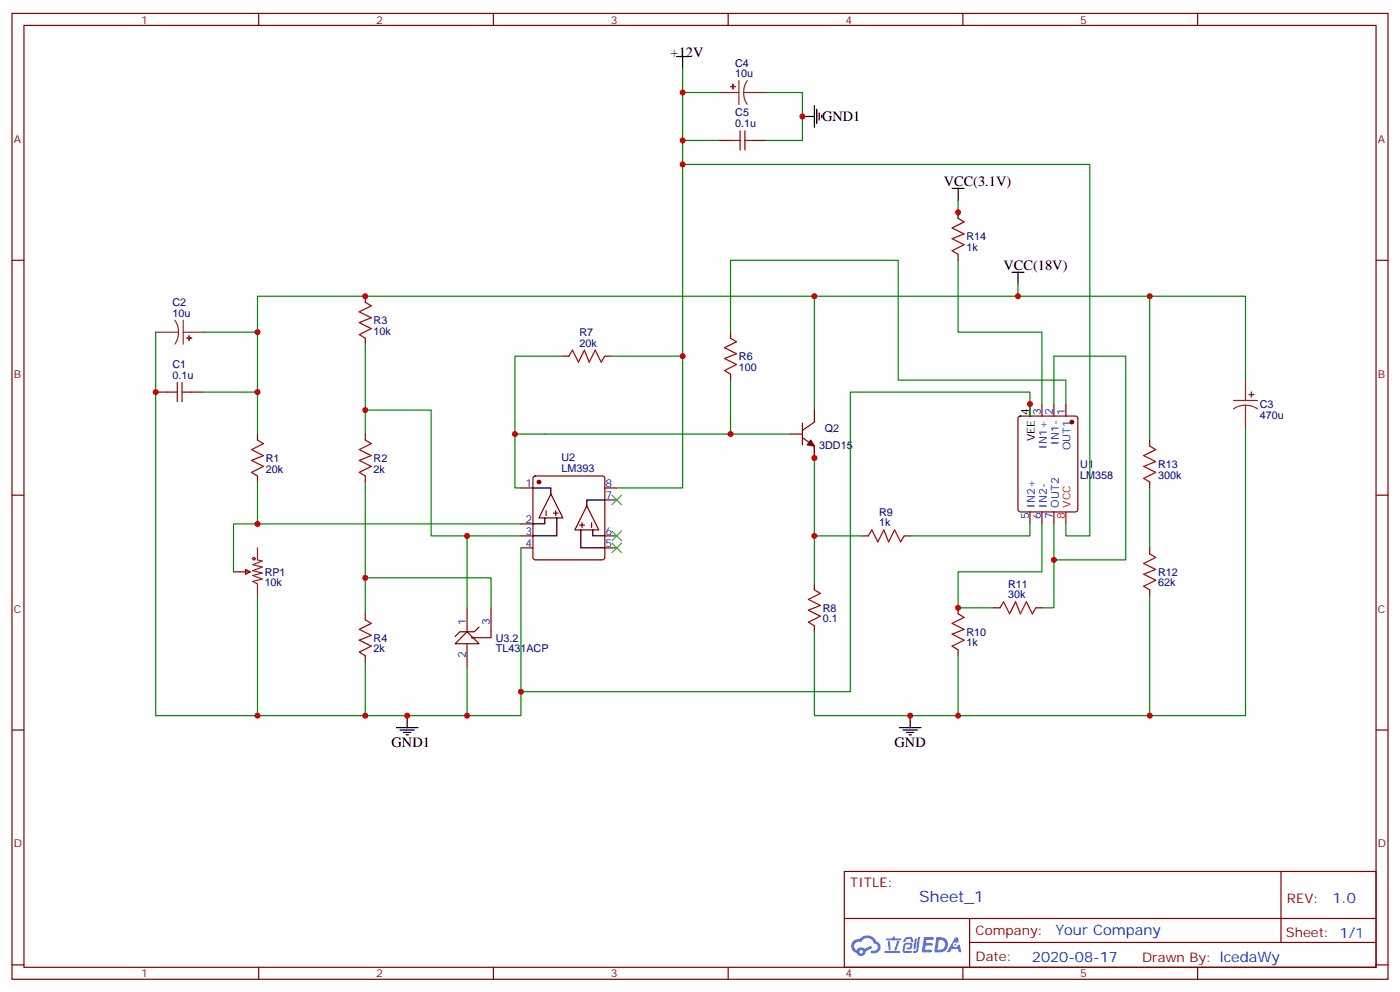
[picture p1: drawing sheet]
<svg xmlns="http://www.w3.org/2000/svg" width="412mm" height="292mm" viewBox="0 0 412 292" stroke-linecap="round" stroke-linejoin="round" font-family="sans-serif">
<g fill="none" stroke="#870000" stroke-width=".35">
<path d="M3.5 4h405.4v284.3h-405.4zM7.1 7.5h398.2v277.3h-398.2zM76.2 4v3.5M145.3 4v3.5M214.5 4v3.5M283.6 4v3.5M352.8 4v3.5M3.5 76.6h3.6M405.3 76.6h3.6M3.5 145.8h3.6M405.3 145.8h3.6M3.5 214.9h3.6"/>
<path d="M405.3 214.9h3.6M248.7 256.5h156.6v28.3h-156.6zM377.3 256.6v20.8M248.7 270.4h156.5M285.6 277.4h119.6M285.6 270.4v14.1M3.5 284.1h3.6M76.2 284.8v3.5M145.3 284.8v3.5M214.5 284.8v3.5M283.6 284.8v3.5M352.8 284.8v3.5"/>
<path d="M405.3 284.1h3.6"/>
</g>
<g fill="#5487ff">
<path d="M272.1 275.9h2.6l.3 .2-.1 .5-2 .1-.1 .9h1.6l.4 .4-.4 .4h-1.7l-.2 1.2h1.8l.3 .4-.2 .3-2.9 .1z"/>
<path d="M281.4 275.9h.7l.4 1.4-.7 .3a.74 .74 0 0 0-1.1 .3 .74 .74 0 0 0 .5 1 .74 .74 0 0 0 .9-.7l.5-.2 .7 2.3h-.9l-.2-.9h-1.9l-.5 .9h-.9z"/>
<path d="M269.5 276.3h.6l-.4 3a.31 .31 0 0 1-.3 .2 .31 .31 0 0 1-.3-.3z"/>
<path d="M270.4 275.8h.6l-.5 4a.89 .89 0 0 1-.7 .7 .89 .89 0 0 1-.9-.3l1-.4z"/>
<path d="M266.8 276l.6-.2 1.2 .1 .5 1.3-.6 .1-.4-.9-1 .1a.95 .95 0 0 1-1 .8l-.1-.2z"/>
<path d="M266.4 277.7l1.8-.2a1.04 1.04 0 0 1 .6 1.1 1.04 1.04 0 0 1-.8 .9h-.7a.29 .29 0 0 1-.3-.3 .29 .29 0 0 1 .3-.3h.7l.2-.8-1.4 .1-.4 1.7h1.9a.29 .29 0 0 1 .3 .4 .29 .29 0 0 1-.3 .2h-2l-.4-.3 .2-2z"/>
<path d="M260.5 279.9h4.4a.3 .3 0 0 1 .3 .4 .3 .3 0 0 1-.3 .2h-4.3z"/>
<path d="M264.3 277h.6l-.5 1.7a1.02 1.02 0 0 1-.7 1.1l-.2-.3z"/>
<path d="M261.5 277.1h.6l.3 2.3-.3 .4-.3-.3z"/>
<path d="M261.1 276.2h1.9l.2-.5h.5l-.1 .5h1.5a.29 .29 0 0 1 .3 .3 .29 .29 0 0 1-.3 .3h-3.9z"/>
<path d="M275.8 275.9l-.6 4.5h1.4a2.27 2.27 0 0 0 2.7-2.3 2.27 2.27 0 0 0-2.7-2.2zM276.6 276.7a1.5 1.5 0 0 1 1.8 1.5 1.5 1.5 0 0 1-1.9 1.4h-.3z"/>
<path d="M251.4 277a2.09 2.09 0 0 0 1 3.6 1.37 1.37 0 0 0 1.5 .8 1.37 1.37 0 0 0 1.1-1.4l2-.9-.5-.7-1.8 .9a1.4 1.4 0 0 0-2.3 .4 1.32 1.32 0 0 1-.6-1.8 1.32 1.32 0 0 1 1.9-.5 2.02 2.02 0 0 1 2-1.2 2.02 2.02 0 0 1 1.8 1.6 1.09 1.09 0 0 1 1.1 1.3 1.09 1.09 0 0 1-1.6 .7 .41 .41 0 0 0-.5 .4 .41 .41 0 0 0 .4 .4 1.89 1.89 0 0 0 2.4-1.1 1.89 1.89 0 0 0-1.2-2.4 2.98 2.98 0 0 0-5-.7l-1 .2zM253.2 280.2a.52 .52 0 0 1 1 0 .52 .52 0 0 1-1 0z"/>
<circle cx="281.4" cy="278.2" r=".28"/>
</g>
<g fill="none" stroke="#a10000" stroke-width=".35">
<path d="M107.6 89l1.8 1-3.6 1.8 3.6 1.8-3.6 1.4 3.6 1.7-3.6 1.8 1.8 1.1M49.4 115.4h2.8M52.2 112.6v5.7M53.6 115.4h2.8M53.6 112.6v5.7M75.8 129.5l1.8 1.1-3.5 1.8 3.5 1.7-3.5 1.4 3.5 1.8-3.5 1.8 1.7 1M107.6 129.5l1.8 1.1-3.6 1.8 3.6 1.7-3.6 1.4 3.6 1.8-3.6 1.8 1.8 1M107.6 182.5l1.8 1-3.6 1.8 3.6 1.7-3.6 1.5 3.6 1.7-3.6 1.8 1.8 1"/>
<circle cx="74.8" cy="164.5" r=".35"/>
</g>
<g fill="none" stroke="#870000" stroke-width=".35">
<path d="M107.6 87.2v1.8M107.6 99.6v1.7M45.9 115.4h3.5M56.4 115.4h3.6M306.9 119v3.5M310.4 119v3.5M314 119v3.5M75.8 127.8v1.7M107.6 127.8v1.7M300.1 122.7l.5-.2h16.2l.6 .4 .1 27.1-.5 .7h-16.4l-.7-.5v-27zM75.8 140.1v1.8M107.6 140.1v1.8"/>
<path d="M153.5 143.7h3.5M153.5 154.2h3.5M153.5 157.8h3.5M157.2 140.3l.5-.2h19.7l.5 .2 .3 .5v23.3l-.3 .5-.5 .2h-19.7l-.5-.2-.2-.5v-23.3zM178.2 143.7h3.5M178.2 157.8h3.5M178.2 147.2h3.5M303.4 150.7v3.5M306.9 150.7v3.5M310.4 150.7v3.5M68.8 168.3h4.9M72.3 167.6l1.4 .7-1.4 .8z"/>
<path d="M153.5 161.3h3.5M178.2 161.3h3.5M107.6 180.7v1.8M107.6 193v1.8"/>
</g>
<path d="M75.8 161.3v3.5l1.5 .4-2.9 1 2.9 .7-2.9 1.1 2.9 .7-2.9 .7 2.9 1.1-2.9 .7 1.4 .7v3.5" fill="none" stroke="#8c2424" stroke-width=".35"/>
<g fill="#870000" stroke="#870000" stroke-width=".35">
<circle cx="315.7" cy="124.2" r=".53"/>
<circle cx="158.7" cy="141.9" r=".53"/>
</g>
<path d="M303.4 119v3.5M157 143.7h5.3v1.7M160.5 152.5v1.7h-3.5M164 152.5v5.3h-7M171.1 156v5.3h7.1M174.6 156v1.8h3.6M178.2 147.2h-5.3v1.7" fill="none" stroke="#000" stroke-width=".35"/>
<path d="M314 150.7v3.5" fill="none" stroke="#f00" stroke-width=".35"/>
<path d="M160.9 150.4v1.4M162.3 145.4l3.5 7.1h-7.1zM163 151.1h1.4M163.7 150.4v1.4M170.7 154.6h1.5M171.4 153.9v1.4M172.9 148.9l3.5 7.1h-7.1zM174.3 153.9v1.4" fill="none" stroke="#600" stroke-width=".35"/>
<path d="M134.1 189.5l3.5-3.5 3.5 3.5z" fill="#fff" stroke="#870000" stroke-width=".35"/>
<g fill="none" stroke="#870000" stroke-width=".35">
<path d="M211.7 41.3h3.5M222.2 41.3h3.6M282.2 62.5v1.8M282.2 74.9v1.7M215.2 97.8v1.8M165.8 104.8h1.8M178.2 104.8h1.7M215.2 110.1v1.8M232.8 127.8h3.6M236.4 128.8l3.5 2.5v3.5M236.4 124.6v6.4M239.9 120.7v3.5l-3.5 2.5"/>
<path d="M338.7 129.5v1.8M254 157.8h1.8M266.3 157.8h1.8M338.7 141.9v1.8M137.6 178.9v7.1M144.6 178.9v8.8h-5.6h.3M239.9 171.9v1.7M282.2 178.9v1.8M292.8 178.9h1.8M305.2 178.9h1.7M338.7 161.3v1.8M338.7 173.6v1.8"/>
<path d="M137.6 189.5v7.1M141.1 184.6l-1.4 1.4h-4.2l-1.4 1.4M239.9 184.2v1.8M282.2 191.3v1.7"/>
</g>
<g fill="none" stroke="#008700" stroke-width=".35">
<path d="M201.1 20.2v123.5h-19.4M201.1 27.2h10.6M225.8 27.2h10.6v14.1h-10.6M201.1 48.4h119.9v109.4h-7v-3.6M201.1 41.3h10.6M282.2 59v5.3M282.2 76.6v21.2h24.7v21.2M45.9 97.8v112.9h61.7v-15.9M60 97.8h15.8v30M75.8 97.8v-10.6h164.1v33.5M215.2 97.8v-21.2h49.4v35.3h49.4v7.1M239.9 87.2h98.8v42.3"/>
<path d="M299.9 83.7v3.5M338.7 87.2h28.2v24.7M60 115.4h15.8M107.6 101.3v26.5M165.8 104.8h-14.1v23M179.9 104.8h21.2M215.2 111.9v15.9M310.4 119v-14.2h21.2v60h-21.2M107.6 120.7h19.4v37.1h26.5M232.8 127.8h-81.1v15.9h1.8M239.9 131.3v40.6M303.4 122.5v-7.1h-52.9v88.2h-97"/>
<path d="M366.9 126v84.7h-127v-24.7M75.8 141.9v12.3h77.7M75.8 154.2h-7v14.1M107.6 141.9v38.8M137.6 157.8v21.1M239.9 157.8h14.1M303.4 154.2v3.6h-35.3M306.9 154.2v14.1h-24.7v10.6h10.6M310.4 154.2v24.7h-3.5M338.7 143.7v17.6M75.8 175.4v35.3M107.6 170.1h37v8.8"/>
<path d="M153.5 161.3v49.4h-15.9M338.7 175.4v35.3M137.6 196.6v14.1h-30M282.2 193v17.7"/>
</g>
<g fill="none" stroke="#a10000" stroke-width=".35">
<path d="M218 38.5v5.7M219.4 38.5v5.7M215.2 41.3h2.8M219.4 41.3h2.8M282.2 64.3l1.8 1-3.5 1.8 3.5 1.8-3.5 1.4 3.5 1.7-3.5 1.8 1.7 1.1M215.2 99.6l1.8 1-3.6 1.8 3.6 1.7-3.6 1.5 3.6 1.7-3.6 1.8 1.8 1M167.6 104.8l1-1.7 1.8 3.5 1.8-3.5 1.4 3.5 1.7-3.5 1.8 3.5 1.1-1.8M338.7 131.3l1.7 1.1-3.5 1.7 3.5 1.8-3.5 1.4 3.5 1.8-3.5 1.7 1.8 1.1M255.8 157.8l1-1.8 1.8 3.5 1.7-3.5 1.5 3.5 1.7-3.5 1.8 3.5 1-1.7M239.9 173.6l1.8 1.1-3.6 1.8 3.6 1.7-3.6 1.4 3.6 1.8-3.6 1.8 1.8 1M294.6 178.9l1-1.7 1.8 3.5 1.8-3.5 1.4 3.5 1.7-3.5 1.8 3.5 1.1-1.8M338.7 163.1l1.7 1-3.5 1.8 3.5 1.7-3.5 1.5 3.5 1.7-3.5 1.8 1.8 1"/>
<path d="M282.2 180.7l1.8 1.1-3.5 1.7 3.5 1.8-3.5 1.4 3.5 1.8-3.5 1.7 1.7 1.1"/>
</g>
<g fill="none" stroke="#000" stroke-width=".35">
<path d="M199.3 16.7h3.5M201.1 16.7v3.5M236.4 34.3h3.5M239.9 31.1v6.4M240.6 32.2v4.2M241.3 33.2v2.1M242 33.9v.7M280.5 55.5h3.5M282.2 55.5v3.5M298.1 80.2h3.5M299.9 80.2v3.5M116.8 214.2h6.3"/>
<path d="M117.8 214.9h4.3M118.9 215.6h2.1M119.6 216.3h.7M119.9 210.7v3.5M264.9 214.2h6.4M266 214.9h4.2M267.1 215.6h2.1M267.8 216.3h.7M268.1 210.7v3.5"/>
</g>
<g fill="none" stroke="#8c2424" stroke-width=".35">
<path d="M211.7 27.2h6M217.7 23.7v7.1M219.1 27.2l.2 1.9 .8 1.7M219.1 27.2h6.7M220.1 23.7l-.8 1.7-.2 1.8M45.9 97.8h6.7M51.5 94.3l.8 1.6 .3 1.9M52.6 97.8l-.3 1.8-.8 1.7M54 97.8h6M54 94.3v7M363.4 117.9h7M366.9 119.3l-1.9 .2-1.6 .9"/>
<path d="M366.9 119.3l1.8 .2 1.7 .9M366.9 111.9v6M366.9 119.3v6.7"/>
</g>
<g fill="#8c2424" stroke="#8c2424" stroke-width=".35">
<path d="M367.9 116.1l1.5 .1z"/>
<path d="M368.6 115.4l.1 1.4z"/>
<path d="M55.7 98.8v1.5z"/>
<path d="M55 99.5l1.4 .1z"/>
<path d="M215.9 24.8v1.4z"/>
<path d="M215.2 25.5h1.4z"/>
</g>
<path d="M180.3 159.9l2.8 2.8M180.3 156.4l2.8 2.8M180.3 145.8l2.8 2.8M183.1 159.9l-2.8 2.8M183.1 156.4l-2.8 2.8M183.1 145.8l-2.8 2.8" fill="none" stroke="#3c3" stroke-width=".35"/>
<path d="M238.8 129.5l1.1 1.8-2.1-.3z" fill="#870000" stroke="#870000" stroke-width=".35"/>
<g fill="#c00">
<circle cx="201.1" cy="41.3" r=".88"/>
<circle cx="201.1" cy="48.4" r=".88"/>
<circle cx="215.2" cy="127.8" r=".88"/>
<circle cx="239.9" cy="134.8" r=".88"/>
<circle cx="201.1" cy="104.8" r=".88"/>
<circle cx="75.8" cy="154.2" r=".88"/>
<circle cx="338.7" cy="210.7" r=".88"/>
<circle cx="239.9" cy="87.2" r=".88"/>
<circle cx="107.6" cy="87.2" r=".88"/>
<circle cx="75.8" cy="97.8" r=".88"/>
<circle cx="268.1" cy="210.7" r=".88"/>
<circle cx="107.6" cy="210.7" r=".88"/>
<circle cx="137.6" cy="157.8" r=".88"/>
<circle cx="75.8" cy="210.7" r=".88"/>
<circle cx="45.9" cy="115.4" r=".88"/>
<circle cx="75.8" cy="115.4" r=".88"/>
<circle cx="107.6" cy="120.7" r=".88"/>
<circle cx="107.6" cy="170.1" r=".88"/>
<circle cx="137.6" cy="210.7" r=".88"/>
<circle cx="239.9" cy="157.8" r=".88"/>
<circle cx="282.2" cy="178.9" r=".88"/>
<circle cx="282.2" cy="210.7" r=".88"/>
<circle cx="119.9" cy="210.7" r=".88"/>
<circle cx="338.7" cy="87.2" r=".88"/>
<circle cx="299.9" cy="87.2" r=".88"/>
<circle cx="310.4" cy="164.8" r=".88"/>
<circle cx="282.2" cy="62.5" r=".88"/>
<circle cx="151.7" cy="127.8" r=".88"/>
<circle cx="201.1" cy="27.2" r=".88"/>
<circle cx="236.4" cy="34.3" r=".88"/>
<circle cx="153.5" cy="203.6" r=".88"/>
<circle cx="303.4" cy="119" r=".88"/>
</g>
<text font-size="4.6" fill="#00f" x="270.8" y="265.6">Sheet_1</text>
<g font-size="4.2">
<text x="197.6" y="16.7">+12V</text>
<text x="242.2" y="35.7">GND1</text>
<text x="278" y="54.8">VCC(3.1V)</text>
<text x="295.6" y="79.4">VCC(18V)</text>
<text x="115.4" y="219.9">GND1</text>
<text x="263.5" y="219.9">GND</text>
</g>
<g font-size="4.2" fill="#00f">
<text x="392.5" y="265.8">1.0</text>
<text x="310.9" y="275.4">Your Company</text>
<text x="304" y="283.2">2020-08-17</text>
</g>
<g font-size="3.9" fill="#800">
<text x="250.5" y="261.1">TITLE:</text>
<text x="379.1" y="265.8">REV:</text>
<text x="287.4" y="275.3">Company:</text>
<text x="378.7" y="275.9">Sheet: 1/1</text>
<text x="287.4" y="283">Date:</text>
<text x="336.4" y="283.1">Drawn By: lcedaWy</text>
</g>
<g font-size="3.2" fill="#800">
<text x="41.6" y="6.9">1</text>
<text x="110.8" y="6.9">2</text>
<text x="179.9" y="6.9">3</text>
<text x="249.1" y="6.9">4</text>
<text x="318.2" y="6.9">5</text>
<text x="4.1" y="42.1">A</text>
<text x="405.9" y="42.1">A</text>
<text x="4.1" y="111.2">B</text>
<text x="405.9" y="111.2">B</text>
<text x="4.1" y="180.3">C</text>
<text x="405.9" y="180.3">C</text>
<text x="4.1" y="249.5">D</text>
<text x="405.9" y="249.5">D</text>
<text x="41.6" y="287.8">1</text>
<text x="110.8" y="287.8">2</text>
<text x="179.9" y="287.8">3</text>
<text x="249.1" y="287.8">4</text>
<text x="318.2" y="287.8">5</text>
</g>
<g font-size="3.2" fill="#000080">
<text x="216.5" y="22.6">10u</text>
<text x="216.5" y="19.6">C4</text>
<text x="216.6" y="34.2">C5</text>
<text x="216.6" y="37.5">0.1u</text>
<text x="284.7" y="70.8">R14</text>
<text x="284.7" y="73.9">1k</text>
<text x="50.8" y="93.2">10u</text>
<text x="50.8" y="90.1">C2</text>
<text x="110.1" y="95.5">R3</text>
<text x="110.1" y="98.6">10k</text>
<text x="170.7" y="99">R7</text>
<text x="170.7" y="102">20k</text>
<text x="217.7" y="106.1">R6</text>
<text x="50.8" y="111.5">0.1u</text>
<text x="50.8" y="108.3">C1</text>
<text x="217.7" y="109.1">100</text>
<text x="371.1" y="123.2">470u</text>
<text x="371.1" y="120.2">C3</text>
<text x="243" y="127.2">Q2</text>
<text x="78.3" y="136.1">R1</text>
<text x="110.1" y="136.1">R2</text>
<text x="165.4" y="135.8">U2</text>
<text x="241.3" y="132.1">3DD15</text>
<text x="318.2" y="137.7">U1</text>
<text x="341.1" y="137.8">R13</text>
<text x="78.3" y="139.1">20k</text>
<text x="110.1" y="139.1">2k</text>
<text x="165.4" y="138.8">LM393</text>
<text x="318.2" y="140.9">LM358</text>
<text x="341.1" y="140.9">300k</text>
<text x="259" y="154.9">1k</text>
<text x="259" y="151.9">R9</text>
<text x="78" y="172.5">10k</text>
<text x="78" y="169.5">RP1</text>
<text x="297" y="173">R11</text>
<text x="341.1" y="172.6">62k</text>
<text x="341.1" y="169.6">R12</text>
<text x="297" y="176.1">30k</text>
<text x="242.4" y="183.2">0.1</text>
<text x="242.4" y="180.1">R8</text>
<text x="110.1" y="189">R4</text>
<text x="146" y="191.9">TL431ACP</text>
<text x="146" y="188.9">U3.2</text>
<text x="284.7" y="190.3">1k</text>
<text x="284.7" y="187.2">R10</text>
<text x="110.1" y="192">2k</text>
</g>
<g font-size="3.2">
<text x="303" y="122.3" transform="rotate(-90 303 122.3)">4</text>
<text x="304.8" y="130" transform="rotate(-90 304.8 130)">VEE</text>
</g>
<g font-size="3.2" fill="#00f">
<text x="306.6" y="122.3" transform="rotate(-90 306.6 122.3)">3</text>
<text x="310.1" y="122.3" transform="rotate(-90 310.1 122.3)">2</text>
<text x="313.6" y="122.3" transform="rotate(-90 313.6 122.3)">1</text>
<text x="311.9" y="131" transform="rotate(-90 311.9 131)">IN1-</text>
<text x="308.3" y="132.1" transform="rotate(-90 308.3 132.1)">IN1+</text>
<text x="315.4" y="132.6" transform="rotate(-90 315.4 132.6)">OUT1</text>
<text x="154.8" y="143.3">1</text>
<text x="178.3" y="143.3">8</text>
<text x="178.3" y="146.8">7</text>
<text x="304.8" y="149.4" transform="rotate(-90 304.8 149.4)">IN2+</text>
<text x="308.3" y="149.4" transform="rotate(-90 308.3 149.4)">IN2-</text>
<text x="311.9" y="149.4" transform="rotate(-90 311.9 149.4)">OUT2</text>
<text x="154.8" y="153.9">2</text>
<text x="303" y="152.9" transform="rotate(-90 303 152.9)">5</text>
<text x="306.6" y="152.9" transform="rotate(-90 306.6 152.9)">6</text>
<text x="310.1" y="152.9" transform="rotate(-90 310.1 152.9)">7</text>
<text x="154.8" y="160.9">4</text>
<text x="154.8" y="157.4">3</text>
<text x="178.3" y="160.9">5</text>
<text x="178.3" y="157.4">6</text>
<text x="137.2" y="183.9" transform="rotate(-90 137.2 183.9)">1</text>
<text x="144.3" y="183.9" transform="rotate(-90 144.3 183.9)">3</text>
<text x="137.2" y="193.6" transform="rotate(-90 137.2 193.6)">2</text>
</g>
<g font-size="3.2" fill="#f00">
<text x="315.4" y="149.4" transform="rotate(-90 315.4 149.4)">VCC</text>
<text x="313.6" y="152.9" transform="rotate(-90 313.6 152.9)">8</text>
</g>
</svg>
